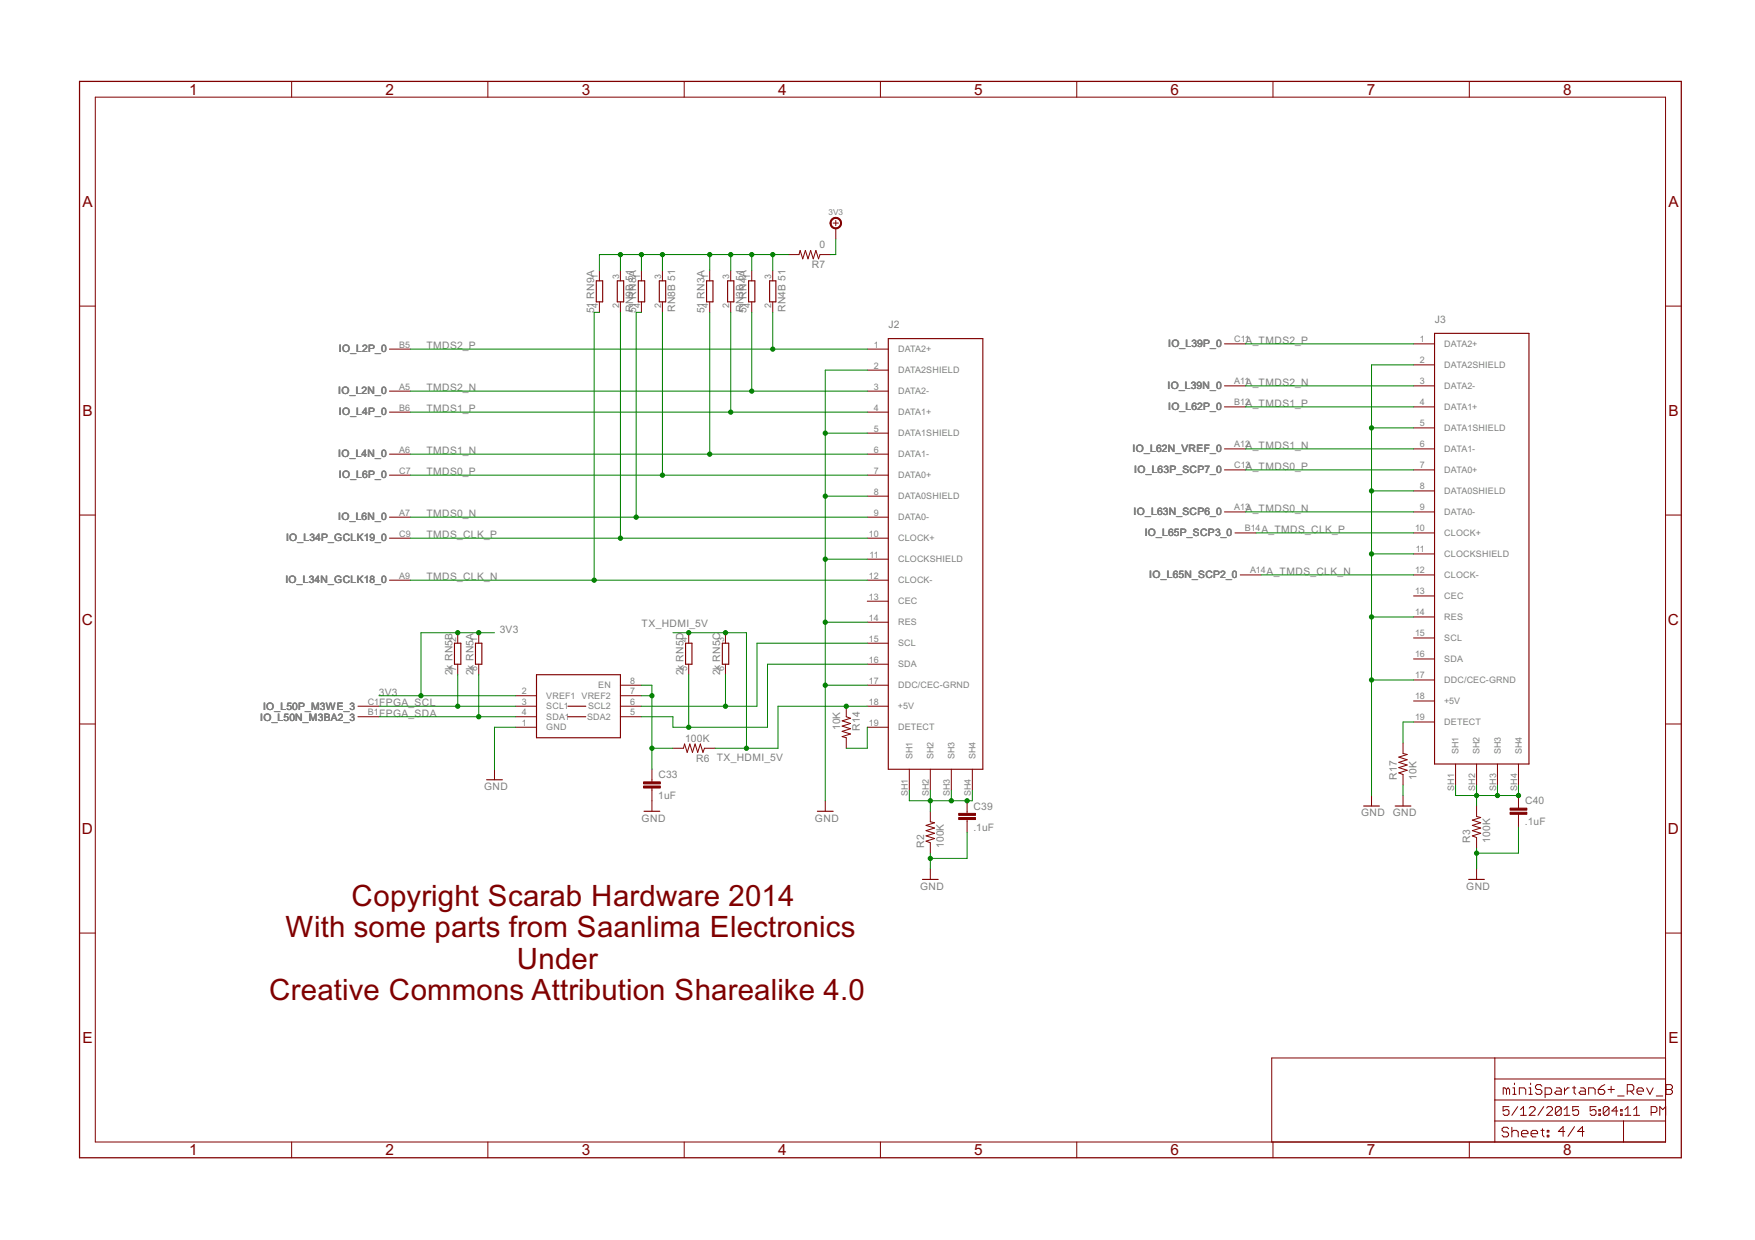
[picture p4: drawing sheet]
<svg xmlns="http://www.w3.org/2000/svg" width="297mm" height="210mm" viewBox="0 0 297 210" stroke-linecap="round" stroke-linejoin="round" font-family="sans-serif">
<g fill="none" stroke="#800000" stroke-width=".17">
<path d="M16.1 16.4h265.8v176.9h-265.8zM49.4 13.8v2.6M82.6 13.8v2.6M115.8 13.8v2.6M149 13.8v2.6M182.2 13.8v2.6M215.5 13.8v2.6M248.7 13.8v2.6M141 37.8h.9M141.5 37.3v.9M141.5 38.7v1.7M13.5 51.8h2.6"/>
<path d="M65.9 59.1h3.6M101.5 45.8v1.7M101.5 51.1v1.8M105 45.8v1.7M105 51.1v1.8M108.6 45.8v1.7M108.6 51.1v1.8M112.1 45.8v1.7M112.1 51.1v1.8M120.1 45.8v1.7M120.1 51.1v1.8M123.7 45.8v1.7"/>
<path d="M123.7 51.1v1.8M127.2 45.8v1.7M127.2 51.1v1.8M130.8 45.8v1.7M130.8 51.1v1.8M133.5 43.1h1.7l.2-.7 .5 1.4 .4-1.4 .5 1.4 .4-1.4 .4 1.4 .5-1.4 .4 1.4 .3-.7h1.8M146.8 59.1h3.5M207.2 58.2h3.6M239.2 58.2h3.6M281.9 51.8h2.7M65.9 66.2h3.6M65.9 76.9h3.6"/>
<path d="M65.9 69.8h3.6M146.8 66.2h3.5M146.8 76.9h3.5M146.8 69.8h3.5M146.8 73.3h3.5M146.8 62.7h3.5M207.2 65.3h3.6M207.2 76h3.6M207.2 68.9h3.6M207.2 79.5h3.6M239.2 65.3h3.6M239.2 76h3.6"/>
<path d="M239.2 68.9h3.6M239.2 79.5h3.6M239.2 72.4h3.6M239.2 61.8h3.6M13.5 87.2h2.6M65.9 87.5h3.6M65.9 80.4h3.6M65.9 91.1h3.6M65.9 98.2h3.6M146.8 87.5h3.5M146.8 80.4h3.5M146.8 91.1h3.5"/>
<path d="M146.8 98.2h3.5M146.8 94.7h3.5M146.8 84h3.5M207.2 86.7h3.6M209 90.2h3.6M209.9 97.3h3.6M239.2 86.7h3.6M239.2 97.3h3.6M239.2 90.2h3.6M239.2 93.8h3.6M239.2 83.1h3.6M281.9 87.2h2.7"/>
<path d="M60.6 119.5h3.5M77.5 107.1v1.8M77.5 112.4v1.8M81 107.1v1.8M81 112.4v1.8M87.2 119.5h3.6M87.2 117.8h3.6M105 119.5h3.6M105 116h3.6M105 117.8h3.6M116.6 107.1v1.8M116.6 112.4v1.8"/>
<path d="M122.8 107.1v1.8M122.8 112.4v1.8M143.2 119.5v1.8l.8 .3-1.5 .4 1.5 .5-1.5 .4 1.5 .5-1.5 .4 1.5 .4-1.5 .5 .7 .2v1.8M146.8 119.5h3.5M146.8 101.8h3.5M146.8 116h3.5M146.8 105.3h3.5M146.8 108.9h3.5M146.8 112.4h3.5M239.2 118.7h3.6M239.2 100.9h3.6M239.2 115.1h3.6"/>
<path d="M239.2 104.4h3.6M239.2 108h3.6M239.2 111.5h3.6M13.5 122.6h2.6M60.6 121.3h3.5M83.7 130.2v1.8M87.2 123.1h3.6M87.2 121.3h3.6M105 121.3h3.6M110.3 130.2v2.1M110.3 133.4v3.9M113.9 126.7h1.8l.2-.8 .4 1.5 .5-1.5 .4 1.5 .4-1.5 .5 1.5 .4-1.5 .5 1.5 .2-.7h1.8"/>
<path d="M139.7 135.6v1.7M146.8 123.1h3.5M153.9 130.2v3.6M157.5 130.2v3.6M157.5 137.3v1.8l.7 .2-1.5 .4 1.5 .5-1.5 .4 1.5 .5-1.5 .4 1.5 .4-1.5 .5 .8 .3v1.7M161 130.2v3.6M163.7 135.6v2.1M163.7 138.7v2.2M164.6 130.2v3.6M232.1 134.7v1.7M237.5 125.8v1.8l.7 .1-1.5 .5 1.5 .4-1.5 .5 1.5 .4-1.5 .4 1.5 .5-1.5 .4 .8 .3v1.8M237.5 134.7v1.7"/>
<path d="M239.2 122.2h3.6M246.4 129.3v3.6M249.9 129.3v3.6M249.9 136.4v1.8l.7 .2-1.4 .4 1.4 .5-1.4 .4 1.4 .5-1.4 .4 1.4 .5-1.4 .4 .7 .3v1.7M253.4 129.3v3.6M257 129.3v3.6M257 134.7v2.1M257 137.9v2.1M281.9 122.6h2.7M13.5 157.9h2.6M157.5 147.1v1.8M249.9 147.1v1.8"/>
<path d="M281.9 157.9h2.7M253 179.1v14.2M281.9 179.1h-66.7v14.2M49.4 193.3v2.7M82.6 193.3v2.7M115.8 193.3v2.7M149 193.3v2.7M182.2 193.3v2.7M215.5 193.3v2.7M248.7 193.3v2.7M253 189.8h28.9M253 186.2h28.9"/>
<path d="M253 182.6h28.9M255 184.4l-.3-.3h-.3v1.2M255 184.4v.9M255 184.4l.2-.3 .3 .3v.9M255.3 191.1l-.2-.3h-.6l-.3 .3v.2l.3 .3h.6l.2 .3v.3l-.2 .2h-.6l-.3-.2M255.4 187.3h-1v.8l.5-.3h.2l.3 .3v.5l-.3 .2h-.4l-.3-.2M255.9 191.6l.3-.3h.5l.3 .3v.8M255.9 190.8v1.6M256.1 184.1h.2v1.2M256.1 185.3h.5M256.3 183.3v.3M256.9 187.3l-1 1.5"/>
<path d="M257.2 185.3v-1.2h.8l.2 .3v.9M257.4 188.8h.9M257.4 187.8l.5-.5v1.5M257.5 191.9h1.1v-.3l-.3-.3h-.5l-.3 .3v.6l.3 .2h.5M258.8 184.1h.3v1.2M258.8 185.3h.5M258.8 187.6l.3-.3h.5l.2 .3v.2l-1 1h1M259.1 183.3v.3M259.1 191.9h1.1v-.3l-.2-.3h-.6l-.3 .3v.6l.3 .2h.6M260.8 191.3h.5M261 183.9l-.3-.3h-.5l-.3 .3v.2l.3 .3h.5l.3 .3v.3l-.3 .3h-.5l-.3-.3M261.1 191.1v1.1l.2 .2"/>
<path d="M261.3 187.3l-1 1.5M261.5 185.3h.8l.3-.3v-.6l-.3-.3h-.8v1.7M261.8 187.6l.2-.3h.5l.3 .3v.2l-1 1h1M261.9 191.3h.2v.3h-.2zM261.9 192.2h.2v.2h-.2zM263.4 184.1h.6l.2 .3v.9h-.8l-.3-.3 .3-.3h.8M264.2 187.6v1l-.2 .2h-.5l-.3-.2M264.2 187.6l-.2-.3h-.5l-.3 .3v1M264.2 187.6l-1 1M264.7 188.8h1M264.7 187.8l.5-.5v1.5M264.8 184.1v1.2"/>
<path d="M264.8 191.5h-1l.8-.8v1.7M265.6 184.1h-.3l-.5 .6M266.1 184.1h.6M266.4 183.9v1.1l.3 .3M266.5 190.7l-1.1 1.7M267.2 187.3h-1v.8l.5-.3h.2l.3 .3v.5l-.3 .2h-.5l-.2-.2M267.5 184.1h.6l.2 .3v.9h-.8l-.2-.3 .2-.3h.8M268.1 191.5h-1.1l.8-.8v1.7M268.9 185.3v-1.2h.8l.3 .3v.9M270.1 187.3h-1v.8l.5-.3h.3l.2 .3v.5l-.2 .2h-.5l-.3-.2M270.5 184.4h.8l.3 .3v.3l-.3 .3h-.5l-.3-.3zM270.6 187.8h.3v.3h-.3z"/>
<path d="M270.6 188.6h.3v.2h-.3zM271.6 183.6l-.5 .3-.6 .5M272.2 184.4h1M272.3 187.6l-.2-.3h-.5l-.2 .3v1M272.3 187.6v1l-.2 .2h-.5l-.2-.2M272.3 187.6l-.9 1M272.7 183.9v1.1M273.8 185.5h1.1M273.8 188.1h-1l.8-.8v1.5M274.3 187.8h.3v.3h-.3zM274.3 188.6h.3v.2h-.3zM274.8 189.8v3.5"/>
<path d="M275 188.8h1M275 187.8l.5-.5v1.5M275.4 184.7h.8l.3-.3v-.5l-.3-.3h-.8v1.7M276 184.7l.5 .6M276.5 188.8h1M276.5 187.8l.5-.5v1.5M277.1 184.7h1.1v-.3l-.3-.3h-.6l-.2 .3v.6l.2 .3h.6M278.7 184.1l.6 1.2 .5-1.2M279.5 188.3h.7l.2-.2v-.5l-.2-.3h-.7v1.5M280.3 185.5h1.1M280.9 188.8v-1.5l.5 .5 .5-.5v1.5M282 183.6h.8l.3 .3v.2l-.3 .3 .3 .3v.3l-.3 .3h-.8z"/>
<path d="M282 184.4h.8"/>
</g>
<path d="M13.5 13.8h271.1v182.2h-271.1z" fill="none" stroke="#800000" stroke-width=".21"/>
<g fill="none" stroke="#800000" stroke-width=".19">
<path d="M100.9 47.5h1.1v3.6h-1.1zM104.5 47.5h1.1v3.6h-1.1zM108 47.5h1.1v3.6h-1.1zM111.6 47.5h1.1v3.6h-1.1zM119.6 47.5h1.1v3.6h-1.1zM123.1 47.5h1.1v3.6h-1.1zM126.7 47.5h1.1v3.6h-1.1zM130.3 47.5h1v3.6h-1zM150.3 57.3h16v72.9h-16zM242.8 56.4h16v72.9h-16zM76.9 108.9h1.1v3.5h-1.1zM80.5 108.9h1.1v3.5h-1.1z"/>
<path d="M90.8 114.2h14.2v10.7h-14.2zM96.1 119.5h3M116 108.9h1.1v3.5h-1.1zM122.3 108.9h1v3.5h-1zM82.4 132h2.6M96.1 121.3h3M109 137.3h2.7M138.3 137.3h2.7M230.8 136.4h2.7M236.1 136.4h2.7M156.1 148.9h2.7M248.6 148.9h2.6"/>
</g>
<g fill="#800000" stroke="#800000" stroke-width=".17">
<path d="M108.9 133.1h2.9v.3h-2.9z"/>
<path d="M108.9 132.4h2.9v.3h-2.9z"/>
<path d="M162.3 138.4h2.8v.3h-2.8z"/>
<path d="M162.3 137.7h2.8v.3h-2.8z"/>
<path d="M255.6 137.5h2.8v.3h-2.8z"/>
<path d="M255.6 136.8h2.8v.3h-2.8z"/>
</g>
<path d="M140.8 37a.98 .98 0 0 1 1.6 .3 .98 .98 0 0 1-.7 1.4 .98 .98 0 0 1-1.2-.9h.2a.81 .81 0 0 1 1.1-.8 .81 .81 0 0 1 .2 1.4 .81 .81 0 0 1-1.3-.4v-.2h-.2z" fill-rule="evenodd" fill="#800000" stroke="#800000" stroke-width=".17"/>
<g fill="none" stroke="#008000" stroke-width=".17">
<path d="M69.5 59.1h77.3M101.5 52.9h-.9v45.3M105 43.1v2.7M105 52.9v38.2M108.6 52.9h-.9v34.6M108.6 43.1v2.7M112.1 43.1v2.7M112.1 52.9v27.5M120.1 43.1v2.7M120.1 52.9v24M123.7 43.1v2.7M123.7 52.9v16.9"/>
<path d="M127.2 43.1v2.7M127.2 52.9v13.3M130.8 43.1v2.7M130.8 52.9v6.2M133.5 43.1h-32v2.7M141.5 40.4v2.7h-.9M210.8 58.2h28.4M69.5 66.2h77.3M69.5 69.8h77.3M69.5 76.9h77.3M139.7 73.3h7.1M146.8 62.7h-7.1v72.9"/>
<path d="M210.8 65.3h28.4M210.8 68.9h28.4M210.8 76h28.4M210.8 79.5h28.4M232.1 72.4h7.1M239.2 61.8h-7.1v72.9M69.5 80.4h77.3M69.5 87.5h77.3M69.5 91.1h77.3M69.5 98.2h77.3M139.7 84h7.1M139.7 94.7h7.1"/>
<path d="M210.8 86.7h28.4M212.6 90.2h26.6M213.5 97.3h25.7M232.1 83.1h7.1M232.1 93.8h7.1M64.1 117.8h23.1M64.1 119.5h23.1M77.5 114.2v5.3M81 114.2v7.1M83.7 107.1h-12.5v10.7M108.6 116h1.7v14.2M108.6 117.8h1.7"/>
<path d="M113.9 107.1h12.4v19.6M116.6 114.2v8.9M122.8 114.2v5.3M139.7 116h7.1M139.7 105.3h7.1M146.8 112.4h-16.9v10.7h-16v-1.8h-5.3M146.8 119.5h-15.1v7.2h-10.7M146.8 108.9h-18.7v10.6h-19.5M232.1 115.1h7.1M232.1 104.4h7.1M64.1 121.3h23.1M87.2 123.1h-3.5v7.1"/>
<path d="M110.3 126.7h3.6M146.8 123.1v3.6h-3.6M153.9 133.8v1.8h10.7v-1.8M157.5 133.8v3.5M161 133.8v1.8M237.5 132.9v1.8M239.2 122.2h-1.7v3.6M246.4 132.9v1.8h10.6v-1.8M249.9 132.9v3.5M253.4 132.9v1.8M257 140v4.4h-7.1M157.5 144.4v2.7"/>
<path d="M163.7 140.9v4.4h-6.2M249.9 143.5v3.6"/>
</g>
<g fill="#008000" stroke="#008000" stroke-width=".17">
<circle cx="232.1" cy="72.4" r=".36"/>
<circle cx="232.1" cy="83.1" r=".36"/>
<circle cx="232.1" cy="93.8" r=".36"/>
<circle cx="232.1" cy="104.4" r=".36"/>
<circle cx="232.1" cy="115.1" r=".36"/>
<circle cx="139.7" cy="73.3" r=".36"/>
<circle cx="139.7" cy="84" r=".36"/>
<circle cx="139.7" cy="94.7" r=".36"/>
<circle cx="139.7" cy="105.3" r=".36"/>
<circle cx="139.7" cy="116" r=".36"/>
<circle cx="157.5" cy="145.3" r=".36"/>
<circle cx="249.9" cy="144.4" r=".36"/>
<circle cx="71.2" cy="117.8" r=".36"/>
<circle cx="77.5" cy="107.1" r=".36"/>
<circle cx="81" cy="107.1" r=".36"/>
<circle cx="130.8" cy="59.1" r=".36"/>
<circle cx="127.2" cy="66.2" r=".36"/>
<circle cx="123.7" cy="69.8" r=".36"/>
<circle cx="120.1" cy="76.9" r=".36"/>
<circle cx="112.1" cy="80.4" r=".36"/>
<circle cx="107.7" cy="87.5" r=".36"/>
<circle cx="105" cy="91.1" r=".36"/>
<circle cx="100.6" cy="98.2" r=".36"/>
<circle cx="122.8" cy="119.5" r=".36"/>
<circle cx="116.6" cy="123.1" r=".36"/>
<circle cx="126.3" cy="126.7" r=".36"/>
<circle cx="116.6" cy="107.1" r=".36"/>
<circle cx="122.8" cy="107.1" r=".36"/>
<circle cx="143.2" cy="119.5" r=".36"/>
<circle cx="77.5" cy="119.5" r=".36"/>
<circle cx="81" cy="121.3" r=".36"/>
<circle cx="110.3" cy="126.7" r=".36"/>
<circle cx="110.3" cy="117.8" r=".36"/>
<circle cx="157.5" cy="135.6" r=".36"/>
<circle cx="161" cy="135.6" r=".36"/>
<circle cx="163.7" cy="135.6" r=".36"/>
<circle cx="249.9" cy="134.7" r=".36"/>
<circle cx="253.4" cy="134.7" r=".36"/>
<circle cx="257" cy="134.7" r=".36"/>
<circle cx="105" cy="43.1" r=".36"/>
<circle cx="108.6" cy="43.1" r=".36"/>
<circle cx="112.1" cy="43.1" r=".36"/>
<circle cx="120.1" cy="43.1" r=".36"/>
<circle cx="123.7" cy="43.1" r=".36"/>
<circle cx="127.2" cy="43.1" r=".36"/>
<circle cx="130.8" cy="43.1" r=".36"/>
</g>
<g font-size="5.6" fill="#800000">
<text x="59.5" y="153.3">Copyright Scarab Hardware 2014</text>
<text x="48.3" y="158.6">With some parts from Saanlima Electronics</text>
<text x="87.5" y="164">Under</text>
<text x="45.5" y="169.3">Creative Commons Attribution Sharealike 4.0</text>
</g>
<g font-size="2.9" fill="#800000">
<text x="32" y="16">1</text>
<text x="65.2" y="16">2</text>
<text x="98.5" y="16">3</text>
<text x="131.7" y="16">4</text>
<text x="164.9" y="16">5</text>
<text x="198.1" y="16">6</text>
<text x="231.4" y="16">7</text>
<text x="264.6" y="16">8</text>
<text x="14" y="35">A</text>
<text x="282.4" y="35">A</text>
<text x="14" y="70.4">B</text>
<text x="282.4" y="70.4">B</text>
<text x="13.9" y="105.8">C</text>
<text x="282.3" y="105.8">C</text>
<text x="13.9" y="141.2">D</text>
<text x="282.3" y="141.2">D</text>
<text x="14" y="176.5">E</text>
<text x="282.4" y="176.5">E</text>
<text x="32" y="195.6">1</text>
<text x="65.2" y="195.6">2</text>
<text x="98.5" y="195.6">3</text>
<text x="131.7" y="195.6">4</text>
<text x="164.9" y="195.6">5</text>
<text x="198.1" y="195.6">6</text>
<text x="231.4" y="195.6">7</text>
<text x="264.6" y="195.6">8</text>
</g>
<g font-size="1.9" fill="#808080">
<text x="137.4" y="45.4">R7</text>
<text x="138.7" y="42">0</text>
<text x="100.6" y="53.1" transform="rotate(-90 100.6 53.1)">51 RN9A</text>
<text x="107.2" y="52.9" transform="rotate(-90 107.2 52.9)">RN9B 51</text>
<text x="107.7" y="53.1" transform="rotate(-90 107.7 53.1)">51 RN8A</text>
<text x="114.3" y="52.9" transform="rotate(-90 114.3 52.9)">RN8B 51</text>
<text x="119.2" y="53.1" transform="rotate(-90 119.2 53.1)">51 RN3A</text>
<text x="125.8" y="52.9" transform="rotate(-90 125.8 52.9)">RN3B 51</text>
<text x="126.4" y="53.1" transform="rotate(-90 126.4 53.1)">51 RN4A</text>
<text x="132.9" y="52.9" transform="rotate(-90 132.9 52.9)">RN4B 51</text>
<text x="57.3" y="59.6">IO_L2P_0</text>
<text x="72.2" y="59.1">TMDS2_P</text>
<text x="150.4" y="55.5">J2</text>
<text x="197.7" y="58.8">IO_L39P_0</text>
<text x="210.8" y="58.2">A_TMDS2_P</text>
<text x="242.8" y="54.7">J3</text>
<text x="197.6" y="65.9">IO_L39N_0</text>
<text x="210.8" y="65.3">A_TMDS2_N</text>
<text x="57.2" y="66.8">IO_L2N_0</text>
<text x="57.3" y="70.3">IO_L4P_0</text>
<text x="72.2" y="66.2">TMDS2_N</text>
<text x="72.2" y="69.8">TMDS1_P</text>
<text x="197.7" y="69.4">IO_L62P_0</text>
<text x="210.8" y="68.9">A_TMDS1_P</text>
<text x="57.2" y="77.4">IO_L4N_0</text>
<text x="72.2" y="76.9">TMDS1_N</text>
<text x="191.7" y="76.5">IO_L62N_VREF_0</text>
<text x="210.8" y="76">A_TMDS1_N</text>
<text x="57.3" y="81">IO_L6P_0</text>
<text x="72.2" y="80.4">TMDS0_P</text>
<text x="192" y="80.1">IO_L63P_SCP7_0</text>
<text x="210.8" y="79.5">A_TMDS0_P</text>
<text x="57.2" y="88.1">IO_L6N_0</text>
<text x="72.2" y="87.5">TMDS0_N</text>
<text x="191.9" y="87.2">IO_L63N_SCP6_0</text>
<text x="210.8" y="86.7">A_TMDS0_N</text>
<text x="48.4" y="91.6">IO_L34P_GCLK19_0</text>
<text x="72.2" y="91.1">TMDS_CLK_P</text>
<text x="193.7" y="90.8">IO_L65P_SCP3_0</text>
<text x="213.5" y="90.2">A_TMDS_CLK_P</text>
<text x="48.3" y="98.7">IO_L34N_GCLK18_0</text>
<text x="72.2" y="98.2">TMDS_CLK_N</text>
<text x="194.5" y="97.9">IO_L65N_SCP2_0</text>
<text x="214.4" y="97.3">A_TMDS_CLK_N</text>
<text x="84.6" y="107.1">3V3</text>
<text x="108.6" y="106.2">TX_HDMI_5V</text>
<text x="64.1" y="117.8">3V3</text>
<text x="64.2" y="119.5">FPGA_SCL</text>
<text x="76.6" y="114.3" transform="rotate(-90 76.6 114.3)">2k RN5B</text>
<text x="80.1" y="114.3" transform="rotate(-90 80.1 114.3)">2k RN5A</text>
<text x="115.7" y="114.3" transform="rotate(-90 115.7 114.3)">2k RN5D</text>
<text x="121.9" y="114.3" transform="rotate(-90 121.9 114.3)">2k RN5C</text>
<text x="44" y="122">IO_L50N_M3BA2_3</text>
<text x="44.5" y="120.3">IO_L50P_M3WE_3</text>
<text x="64.2" y="121.3">FPGA_SDA</text>
<text x="116" y="125.6">100K</text>
<text x="142.2" y="123.6" transform="rotate(-90 142.2 123.6)">10K</text>
<text x="145.5" y="123.7" transform="rotate(-90 145.5 123.7)">R14</text>
<text x="111.4" y="131.7">C33</text>
<text x="117.9" y="129">R6 TX_HDMI_5V</text>
<text x="236.4" y="132" transform="rotate(-90 236.4 132)">R17</text>
<text x="239.8" y="132" transform="rotate(-90 239.8 132)">10K</text>
<text x="81.9" y="133.8">GND</text>
<text x="111.4" y="135.3">1uF</text>
<text x="164.8" y="137.1">C39</text>
<text x="258.1" y="136.2">C40</text>
<text x="108.6" y="139.1">GND</text>
<text x="137.9" y="139.1">GND</text>
<text x="156.4" y="143.5" transform="rotate(-90 156.4 143.5)">R2</text>
<text x="159.8" y="143.5" transform="rotate(-90 159.8 143.5)">100K</text>
<text x="164.7" y="140.6">.1uF</text>
<text x="230.4" y="138.2">GND GND</text>
<text x="248.9" y="142.6" transform="rotate(-90 248.9 142.6)">R3</text>
<text x="252.2" y="142.7" transform="rotate(-90 252.2 142.7)">100K</text>
<text x="258.1" y="139.7">.1uF</text>
<text x="155.7" y="150.7">GND</text>
<text x="248.2" y="150.7">GND</text>
</g>
<g font-size="1.7" fill="#808080">
<text x="101.2" y="47.3" transform="rotate(-90 101.2 47.3)">1</text>
<text x="104.8" y="47.3" transform="rotate(-90 104.8 47.3)">3</text>
<text x="108.3" y="47.3" transform="rotate(-90 108.3 47.3)">1</text>
<text x="111.9" y="47.3" transform="rotate(-90 111.9 47.3)">3</text>
<text x="119.9" y="47.3" transform="rotate(-90 119.9 47.3)">1</text>
<text x="123.4" y="47.3" transform="rotate(-90 123.4 47.3)">3</text>
<text x="127" y="47.3" transform="rotate(-90 127 47.3)">1</text>
<text x="130.5" y="47.3" transform="rotate(-90 130.5 47.3)">3</text>
<text x="101.2" y="52.2" transform="rotate(-90 101.2 52.2)">4</text>
<text x="104.8" y="52.2" transform="rotate(-90 104.8 52.2)">2</text>
<text x="108.3" y="52.2" transform="rotate(-90 108.3 52.2)">4</text>
<text x="111.9" y="52.2" transform="rotate(-90 111.9 52.2)">2</text>
<text x="119.9" y="52.2" transform="rotate(-90 119.9 52.2)">4</text>
<text x="123.4" y="52.2" transform="rotate(-90 123.4 52.2)">2</text>
<text x="127" y="52.2" transform="rotate(-90 127 52.2)">4</text>
<text x="130.5" y="52.2" transform="rotate(-90 130.5 52.2)">2</text>
<text x="67.6" y="58.9">B5</text>
<text x="147.9" y="58.9">1</text>
<text x="152" y="59.6">DATA2+</text>
<text x="208.9" y="58">C11</text>
<text x="240.3" y="58">1</text>
<text x="244.5" y="58.7">DATA2+</text>
<text x="67.6" y="66">A5</text>
<text x="147.9" y="66">3</text>
<text x="147.9" y="62.4">2</text>
<text x="152" y="63.2">DATA2SHIELD</text>
<text x="208.9" y="65.1">A11</text>
<text x="240.3" y="65.1">3</text>
<text x="240.3" y="61.5">2</text>
<text x="244.5" y="65.9">DATA2-</text>
<text x="244.5" y="62.3">DATA2SHIELD</text>
<text x="67.6" y="69.5">B6</text>
<text x="147.9" y="69.5">4</text>
<text x="152" y="70.3">DATA1+</text>
<text x="152" y="66.7">DATA2-</text>
<text x="208.9" y="68.6">B12</text>
<text x="240.3" y="68.6">4</text>
<text x="244.5" y="69.4">DATA1+</text>
<text x="67.6" y="76.6">A6</text>
<text x="147.9" y="76.6">6</text>
<text x="147.9" y="73.1">5</text>
<text x="152" y="77.4">DATA1-</text>
<text x="152" y="73.9">DATA1SHIELD</text>
<text x="208.9" y="75.7">A12</text>
<text x="240.3" y="75.7">6</text>
<text x="240.3" y="72.2">5</text>
<text x="244.5" y="76.5">DATA1-</text>
<text x="244.5" y="73">DATA1SHIELD</text>
<text x="67.6" y="80.2">C7</text>
<text x="147.9" y="80.2">7</text>
<text x="147.9" y="83.7">8</text>
<text x="152" y="81">DATA0+</text>
<text x="208.9" y="79.3">C13</text>
<text x="240.3" y="79.3">7</text>
<text x="240.3" y="82.9">8</text>
<text x="244.5" y="80.1">DATA0+</text>
<text x="244.5" y="83.6">DATA0SHIELD</text>
<text x="67.6" y="87.3">A7</text>
<text x="147.9" y="87.3">9</text>
<text x="152" y="88.1">DATA0-</text>
<text x="152" y="84.5">DATA0SHIELD</text>
<text x="208.9" y="86.4">A13</text>
<text x="210.7" y="90">B14</text>
<text x="239.5" y="90">10</text>
<text x="240.3" y="86.4">9</text>
<text x="244.5" y="87.2">DATA0-</text>
<text x="67.6" y="90.9">C9</text>
<text x="147.1" y="90.9">10</text>
<text x="147.2" y="94.4">11</text>
<text x="152" y="91.6">CLOCK+</text>
<text x="152" y="95.2">CLOCKSHIELD</text>
<text x="239.6" y="93.5">11</text>
<text x="244.5" y="90.7">CLOCK+</text>
<text x="244.5" y="94.3">CLOCKSHIELD</text>
<text x="67.6" y="98">A9</text>
<text x="147.1" y="101.5">13</text>
<text x="147.1" y="98">12</text>
<text x="152" y="98.7">CLOCK-</text>
<text x="211.6" y="97.1">A14</text>
<text x="239.5" y="100.6">13</text>
<text x="239.5" y="97.1">12</text>
<text x="244.5" y="101.4">CEC</text>
<text x="244.5" y="97.9">CLOCK-</text>
<text x="147.1" y="105.1">14</text>
<text x="152" y="102.3">CEC</text>
<text x="152" y="105.9">RES</text>
<text x="239.5" y="104.2">14</text>
<text x="239.5" y="107.7">15</text>
<text x="244.5" y="105">RES</text>
<text x="77.2" y="113.5" transform="rotate(-90 77.2 113.5)">7</text>
<text x="77.2" y="108.6" transform="rotate(-90 77.2 108.6)">2</text>
<text x="80.8" y="113.5" transform="rotate(-90 80.8 113.5)">8</text>
<text x="80.8" y="108.6" transform="rotate(-90 80.8 108.6)">1</text>
<text x="116.3" y="113.5" transform="rotate(-90 116.3 113.5)">5</text>
<text x="116.3" y="108.6" transform="rotate(-90 116.3 108.6)">4</text>
<text x="122.5" y="113.5" transform="rotate(-90 122.5 113.5)">6</text>
<text x="122.5" y="108.6" transform="rotate(-90 122.5 108.6)">3</text>
<text x="147.1" y="108.6">15</text>
<text x="147.1" y="112.2">16</text>
<text x="152" y="109.4">SCL</text>
<text x="152" y="113">SDA</text>
<text x="239.5" y="111.3">16</text>
<text x="244.5" y="108.5">SCL</text>
<text x="244.5" y="112.1">SDA</text>
<text x="62.2" y="119.3">C1</text>
<text x="88.3" y="119.3">3</text>
<text x="88.3" y="117.5">2</text>
<text x="92.5" y="118.3">VREF1 VREF2</text>
<text x="101.2" y="116.5">EN</text>
<text x="106.7" y="115.7">8</text>
<text x="106.7" y="119.3">6</text>
<text x="106.7" y="117.5">7</text>
<text x="147.1" y="119.3">18</text>
<text x="147.1" y="115.7">17</text>
<text x="152" y="116.5">DDC/CEC-GRND</text>
<text x="239.5" y="118.4">18</text>
<text x="239.5" y="114.9">17</text>
<text x="244.4" y="119.2">+5V</text>
<text x="244.5" y="115.6">DDC/CEC-GRND</text>
<text x="62.2" y="121.1">B1</text>
<text x="88.3" y="122.8">1</text>
<text x="88.3" y="121.1">4</text>
<text x="92.5" y="123.6">GND</text>
<text x="92.5" y="120.1">SCL1</text>
<text x="92.5" y="121.9">SDA1</text>
<text x="99.4" y="121.8">SDA2</text>
<text x="99.6" y="120.1">SCL2</text>
<text x="106.7" y="121.1">5</text>
<text x="147.1" y="122.8">19</text>
<text x="152" y="120.1">+5V</text>
<text x="152" y="123.6">DETECT</text>
<text x="239.5" y="122">19</text>
<text x="244.5" y="122.7">DETECT</text>
<text x="154.4" y="128.5" transform="rotate(-90 154.4 128.5)">SH1</text>
<text x="158" y="128.5" transform="rotate(-90 158 128.5)">SH2</text>
<text x="161.5" y="128.5" transform="rotate(-90 161.5 128.5)">SH3</text>
<text x="165.1" y="128.5" transform="rotate(-90 165.1 128.5)">SH4</text>
<text x="246.9" y="127.7" transform="rotate(-90 246.9 127.7)">SH1</text>
<text x="250.4" y="127.7" transform="rotate(-90 250.4 127.7)">SH2</text>
<text x="254" y="127.7" transform="rotate(-90 254 127.7)">SH3</text>
<text x="257.5" y="127.7" transform="rotate(-90 257.5 127.7)">SH4</text>
<text x="153.7" y="134.8" transform="rotate(-90 153.7 134.8)">SH1</text>
<text x="157.2" y="134.8" transform="rotate(-90 157.2 134.8)">SH2</text>
<text x="160.8" y="134.8" transform="rotate(-90 160.8 134.8)">SH3</text>
<text x="164.3" y="134.8" transform="rotate(-90 164.3 134.8)">SH4</text>
<text x="246.1" y="133.9" transform="rotate(-90 246.1 133.9)">SH1</text>
<text x="249.7" y="133.9" transform="rotate(-90 249.7 133.9)">SH2</text>
<text x="253.2" y="133.9" transform="rotate(-90 253.2 133.9)">SH3</text>
<text x="256.8" y="133.9" transform="rotate(-90 256.8 133.9)">SH4</text>
</g>
<text font-size="1.5" fill="#808080" x="140.2" y="36.4">3V3</text>
</svg>
